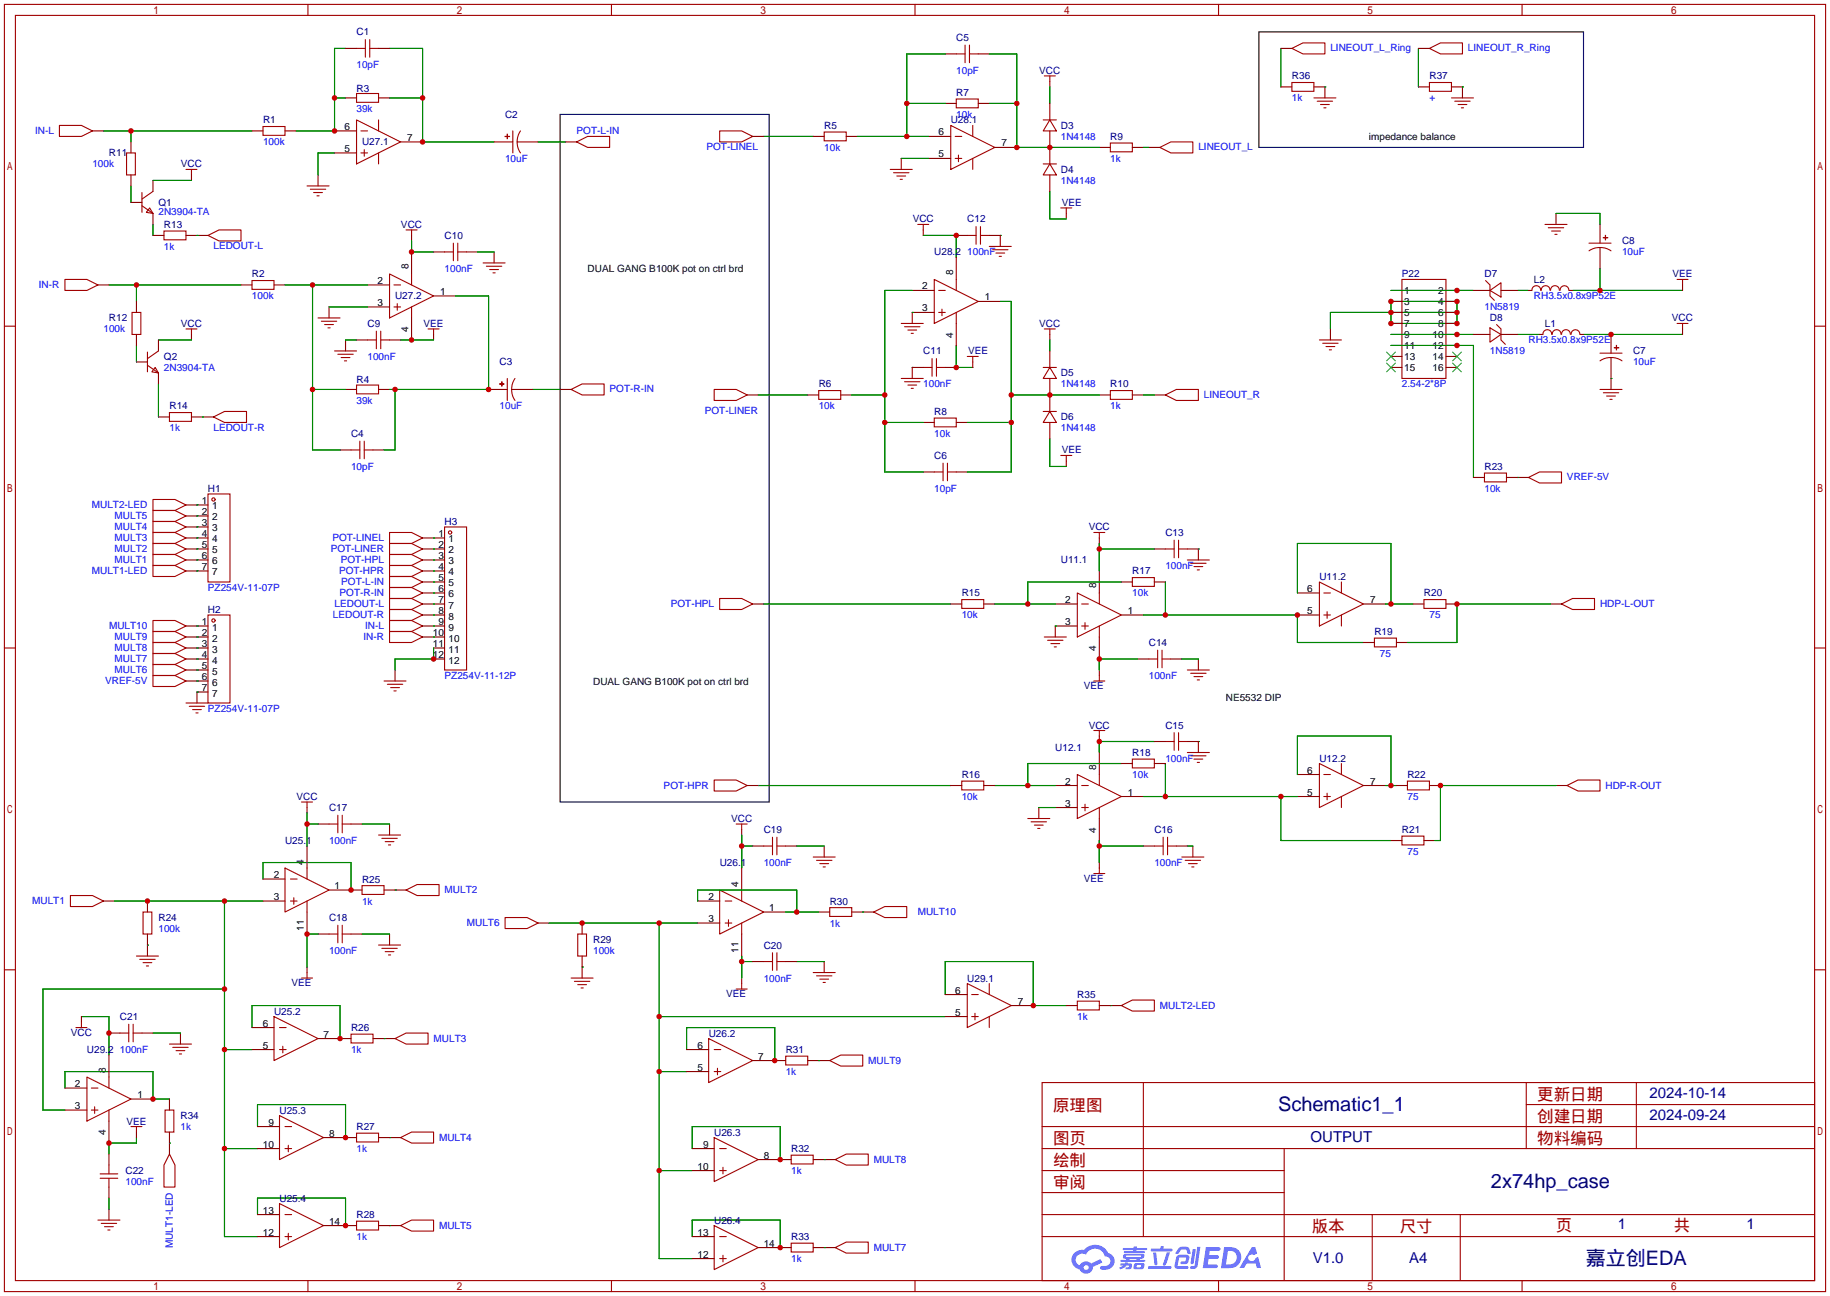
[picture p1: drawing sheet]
<svg xmlns="http://www.w3.org/2000/svg" width="422mm" height="299mm" viewBox="0 0 422 299" stroke-linecap="round" stroke-linejoin="round" font-family="sans-serif">
<g fill="none" stroke="#a10000" stroke-width=".25">
<path d="M1 1h420.4v297.2h-420.4zM3.6 3.6h415.2v292.1h-415.2zM71.1 1v2.6M141.1 1v2.6M211.2 1v2.6M281.3 1v2.6M351.3 1v2.6M1 75.3h2.6M418.8 75.3h2.6M1 149.6h2.6M418.8 149.6h2.6M1 223.9h2.6"/>
<path d="M418.8 223.9h2.6M240.5 249.9h178.3v45.8h-178.3zM263.9 249.9v35.6M352.3 249.9v15.3M352.3 255h66.5M377.7 249.9v15.3M240.5 270.3h55.9M240.5 265.2h178.3M240.5 275.3h55.9M240.5 260.1h178.3M296.4 265.2v30.5M71.1 295.7v2.5"/>
<path d="M141.1 295.7v2.5M211.2 295.7v2.5M240.5 285.5h178.3M240.5 280.4h178.3M281.3 295.7v2.5M316.7 280.4v15.3M337.1 280.4v15.3M351.3 295.7v2.5"/>
</g>
<g fill="#5487ff">
<path d="M278.4 287.9h2.6a.48 .48 0 0 1 .7 .4 .48 .48 0 0 1-.7 .5h-1.8l-.1 1h1.9a.43 .43 0 0 1 .4 .5 .43 .43 0 0 1-.5 .3h-1.9l-.2 1.3h1.6a.45 .45 0 0 1 .6 .2 .45 .45 0 0 1-.1 .6l-3.3 .1z"/>
<path d="M288.9 288h.9l.4 1.4-.8 .4a.84 .84 0 0 0-1.2 .2 .84 .84 0 0 0 .3 1.2 .84 .84 0 0 0 1.2-.4l.1-.3 .6-.3 .7 2.5h-1l-.3-1h-2l-.6 1h-1.1z"/>
<path d="M275.3 288.4h.7l-.5 3.2a.36 .36 0 0 1-.3 .3 .36 .36 0 0 1-.4-.4z"/>
<path d="M276.4 287.9h.7l-.6 4.3a1.13 1.13 0 0 1-1.8 .6l.2-.4 .7-.1 .2-.2z"/>
<path d="M272.1 288.2l.6-.4h1a.77 .77 0 0 1 .8 .6l.3 .9-.1 .2h-.6l-.2-.9-.3-.1h-.9l-.7 1-.7-.1z"/>
<path d="M271.6 290l.6-.3h1.7a.81 .81 0 0 1 .6 .5 .81 .81 0 0 1-.1 .9 .81 .81 0 0 1-.9 .8h-.7a.32 .32 0 0 1-.3-.4 .32 .32 0 0 1 .4-.3h.7l.2-.9-1.6 .1-.4 1.9h2.2a.32 .32 0 0 1 .3 .4 .32 .32 0 0 1-.4 .3l-2.2-.1-.5-.3-.1-.5z"/>
<path d="M265.1 292.3h5a.33 .33 0 0 1 .3 .4 .33 .33 0 0 1-.4 .3h-4.8l-.2-.2z"/>
<path d="M269.3 289.1h.8l-.7 2a.98 .98 0 0 1-.7 1.1l-.3-.3z"/>
<path d="M266.2 289.2h.7l.3 2.6a.34 .34 0 0 1-.3 .3 .34 .34 0 0 1-.4-.2z"/>
<path d="M265.7 288.3h2.1l.3-.6h.5l-.1 .6h1.8a.32 .32 0 0 1 .4 .3 .32 .32 0 0 1-.4 .3h-4.5l-.2-.1z"/>
<path d="M258.7 291.7h.9l.1-.2h.6v.2h.8l.2 .2-.2 .9-1.3 .2v-.4h.7l.1-.4a.68 .68 0 0 0-1 .4l-1.1 .4-.2-.4 1-.4h-.7z"/>
<path d="M259.2 288.1h2.4l.1-.3h.7v.3h2.1l.3 .3-.3 .2h-2.2v.3h1.8l.2 .2-.2 .2h-4.6v-.4h2v-.3h-2.2l-.2-.1z"/>
<path d="M282.6 287.9l-.8 4.9h1.7a2.5 2.5 0 0 0 3-2.5 2.5 2.5 0 0 0-3.1-2.4zM283.4 288.8a1.65 1.65 0 0 1 2.1 1.6 1.65 1.65 0 0 1-2.2 1.5h-.3z"/>
<path d="M259.4 289.7l-.2 .7 .7 .2 .1 .3h-1.3l.1 .4h5.3l.3-.2-.2-.2h-1.2l.2-.3a.7 .7 0 0 0 .8-.2 .7 .7 0 0 0 0-.9h-4.2zM260 289.9l3.4 .1-.2 .2h-3.2zM260.7 290.6h1.7l-.2 .3h-1.4z"/>
<path d="M261.8 291.8a1.05 1.05 0 0 0 0 1.2 2.91 2.91 0 0 0 2.2-.2 .98 .98 0 0 0 0-1.2h-1.7zM262.4 292.1l.9-.1 .1 .4-.3 .2h-.8z"/>
<path d="M248.1 289.2a2.23 2.23 0 0 0-.7 2.3 2.23 2.23 0 0 0 1.8 1.6 1.58 1.58 0 0 0 1.8 .9 1.58 1.58 0 0 0 1.3-1.5l2.2-1-.5-.8-2.1 1a1.65 1.65 0 0 0-2.7 .5 1.47 1.47 0 0 1-.7-2.1 1.47 1.47 0 0 1 2.2-.4 2.3 2.3 0 0 1 2.3-1.4 2.3 2.3 0 0 1 2 1.8 1.12 1.12 0 0 1 1.3 1 1.12 1.12 0 0 1-1.1 1.2h-.7a.45 .45 0 0 0-.6 .3 .45 .45 0 0 0 .4 .6 2.21 2.21 0 0 0 2.3-.6 2.21 2.21 0 0 0 .5-2.3 2.13 2.13 0 0 0-1.3-1 3.3 3.3 0 0 0-5.6-.7l-1.1 .1zM250.1 292.7a.6 .6 0 0 1 1.2 0 .6 .6 0 0 1-1.2 0z"/>
</g>
<g fill="none" stroke="#008700" stroke-width=".25">
<path d="M79.8 11.2h-2.6v19h-8.9M89.9 11.2h7.6v21.6h16.5M218.2 12.4h-8.9v19.1M228.3 12.4h6.4v21.6h19M295.7 11.2v8.9M327.4 11.2v8.9M23.9 30.2h34.3M30.2 30.2v2.6M77.2 35.3h-3.8v5.1M77.2 22.6h2.6M89.9 22.6h7.6M124.2 32.8h6.4"/>
<path d="M176.3 31.5h11.4M197.9 31.5h16.5M208 36.6h6.4M209.3 23.9h8.9M228.3 23.9h6.4M242.3 20.1v3.8M263.9 34h1.3M305.8 20.1h.1M337.6 20.1h.1M30.2 42.9v3.8M35.3 51.8v2.6M35.3 41.7h8.9"/>
<path d="M45.5 54.4h.1M95 55.6v2.6h5.1M110.2 58.2h3.8M213.1 54.4h7.6v5M230.9 54.4h.1M242.3 44.2v6.3h3.8M359.2 49.3h10.1v2.5M25.1 65.8h30.5M31.5 65.8v3.8M31.5 79.8v3.8M36.6 78.5h7.6M65.8 65.8h19"/>
<path d="M72.1 65.8v38.1h6.4M75.9 70.9h8.9M79.8 78.5h2.5M92.5 78.5h7.6M105.2 68.3h7.6v21.6h-22.9M210.6 72.1h.1M210.6 67.1h-6.4v41.9h8.9M220.7 79.8v5h3.8M230.9 69.6h2.5v39.4h-10.1M242.3 78.5v2.5M321.1 69.6h15.2v5.1h-15.2zM321.1 77.2h19"/>
<path d="M321.1 67.1h19M321.1 79.8h19v30.4M336.3 72.1h-29.2v3.8M350.3 77.2h5M350.3 67.1h2.5M363 67.1h25.4M365.5 77.2h22.9M369.3 62v5.1M36.6 88.6v7.7M46.7 96.3h.1M72.1 89.9h7.7M91.2 89.9v14h-2.6"/>
<path d="M122.9 89.9h6.4M175 91.2h11.4M196.6 91.2h7.6M204.2 97.5h8.9M210.6 84.8h.1M223.3 97.5h10.1M233.4 91.2h20.3M263.9 91.2h2.5M371.9 87.4h.1M45.5 116.6h.1M45.5 119.1h.1M242.3 101.3v6.4h3.8"/>
<path d="M350.3 110.2h.1M45.5 129.3h.1M45.5 126.7h.1M45.5 124.2h.1M45.5 121.7h.1M45.5 131.8h.1M100.1 134.4h.1M100.1 129.3h.1M100.1 136.9h.1M100.1 131.8h.1M100.1 124.2h.1M100.1 126.7h.1"/>
<path d="M100.1 139.4h.1M176.3 139.4h43.2M229.6 139.4h14M253.7 125.5v6.3M253.7 126.7h12.7M258.8 134.4h-21.6v5M269 134.4v7.6M276.6 126.7h.1M299.5 136.9v-11.4h21.6v13.9M319.8 139.4h6.3M357.9 139.4h-21.6v8.9h-11.4M45.5 144.5h.1"/>
<path d="M45.5 147.1h.1M45.5 149.6h.1M45.5 152.1h.1M45.5 154.7h.1M45.5 157.2h.1M45.5 159.8h.1M100.1 144.5h.1M100.1 147.1h.1M100.1 142h.1M100.1 149.6v2.5h-8.9v2.6M243.6 144.5h.1M262.6 152.1h-8.9v2.6"/>
<path d="M263.9 142h35.6v6.3h15.2M272.8 152.1h3.8M258.8 176.3h-21.6v5.1M266.4 171.2h-12.7v2.5M269 176.3v7.6M276.6 171.2h.1M299.5 178.8v-8.9h21.6v11.5M70.9 190.2h2.5M70.9 187.7v7.6M83.6 190.2h6.3M171.2 195.3h2.5M171.2 192.8v7.6"/>
<path d="M175 181.4h44.5M183.9 195.3h6.3M229.6 181.4h14M239.8 186.4h3.8M253.7 194.1v5M253.7 195.3h10.2M263.9 183.9h35.6M274.1 195.3h1.2M295.7 183.9v10.2h25.4M319.8 181.4h2.5M359.2 181.4h-26.7v12.7h-1.3M26.4 208h34.3"/>
<path d="M34 218.2h.1M51.8 208v77.5h7.6M60.7 202.9v-3.8h20.3v6.4M73.4 215.6h-2.5v7.7M83.6 215.6h6.3M91.2 205.5h.1M126.7 213.1h34.3M152.1 213.1v77.5h7.7M161 208v-2.5h22.9v5.1M181.4 210.6h7.6M199.1 210.6h.1M18.8 234.7h6.3v8.9"/>
<path d="M35.3 238.5h6.4M51.8 228.3h-41.9v28h5.1M58.2 237.2v-5h20.3v7.6M88.6 239.8h.1M134.4 223.3h.1M152.1 234.7h66.1M171.2 220.7v5.1M171.2 222h2.5M183.9 222h6.3M218.2 229.6v-7.6h20.3v10.2h7.6M256.3 232.2h.1M15 251.2v-3.8h20.3v6.3h3.8"/>
<path d="M51.8 242.3h6.4M152.1 247.4h6.4M158.5 242.3v-5.1h20.3v7.7M189 244.9h.1M25.1 276.6v2.5M31.5 262.6v1.3h-6.4v2.5M39.1 263.9h.1M51.8 265.2h7.6M59.4 260.1v-5.1h20.4v7.6M89.9 262.6h.1M152.1 270.3h7.7M159.8 265.2v-5.1h20.3v7.6"/>
<path d="M190.2 267.7h.1M59.4 280.4v-3.8h20.4v6.4M89.9 283h.1M159.8 285.5v-3.8h20.3v6.3M190.2 288h.1"/>
</g>
<g fill="none" stroke="#a10000" stroke-width=".25">
<path d="M82.3 11.2h2M84.3 9.1v4.1M85.3 11.2h2.1M85.3 9.1v4.1M220.7 12.4h2.1M222.8 10.4v4.1M223.8 12.4h2M223.8 10.4v4.1M241 17.5h2.6M242.3 17.5v1.3M298.2 19.1h5.1v2h-5.1zM298.2 11.2l2.5-1.3h5.1v2.5h-5.1z"/>
<path d="M329.9 19.1h5.1v2h-5.1zM329.9 11.2l2.6-1.3h5.1v2.5h-5.1zM13.7 29h5.1l2.5 1.2-2.5 1.3h-5.1zM29.2 35.3h2v5.1h-2zM42.9 39.1h2.6M44.2 39.1v1.3M60.7 29.2h5.1v2h-5.1zM82.3 21.6h5.1v2h-5.1zM82.3 27.7l10.2 5.1-10.2 5zM83.3 30.2h1.5M83.3 35.3h1.5M84.1 34.5v1.6"/>
<path d="M87.4 27.7v2.5M87.4 35.3v2.5M116.6 31.5h1zM117.1 31v1zM118.4 30.2v5.1M120.1 30.2a4.6 4.6 0 0 0 0 5.1M133.1 32.8l2.5-1.3h5.1v2.5h-5.1zM166.1 30.2h5.1l2.5 1.3-2.5 1.3h-5.1zM190.2 30.5h5.1v2h-5.1zM205.5 39.1h5.1M206.2 39.9h3.6M219.5 29l10.1 5-10.1 5.1z"/>
<path d="M220.5 31.5h1.5M220.5 36.6h1.5M220.7 22.9h5.1v2h-5.1zM221.2 35.8v1.5M224.5 29v2.5M224.5 36.6v2.5M240.8 27.7h3M240.8 37.8h3M242.3 27.7l1.5 2.5h-3zM242.3 37.8l1.5 2.6h-3zM256.3 33h5.1v2.1h-5.1zM267.7 34l2.6-1.2h5v2.5h-5z"/>
<path d="M303.3 22.6h5.1M304 23.4h3.6M304.8 24.1h2M305.6 24.9h.5M335 22.6h5.1M335.8 23.4h3.5M336.5 24.1h2.1M337.3 24.9h.5M32.8 47.5l2.5 1.8M32.8 44.5v4.5M34.5 48l.8 1.3-1.5-.3zM35.3 44.2l-2.5 1.8"/>
<path d="M37.8 53.3h5.1v2.1h-5.1zM48 54.4l2.5-1.3h5.1v2.5h-5.1zM70.9 42.9h5M71.6 43.7h3.6M72.4 44.5h2M73.2 45.2h.5M93.7 53.1h2.6M95 53.1v1.3M102.6 58.2h2M104.6 56.1v4.1M105.7 58.2h2M105.7 56.1v4.1"/>
<path d="M207 40.6h2M207.8 41.4h.5M211.8 51.8h2.6M213.1 51.8v1.3M223.3 54.4h2M225.3 52.3v4.1M226.3 54.4h2M226.3 52.3v4.1M228.3 56.9h5.1M229.1 57.7h3.6M229.9 58.4h2M230.6 59.2h.5"/>
<path d="M244.9 48h2.5M246.1 48v1.3M356.6 51.8h5.1M357.4 52.6h3.5M358.1 53.3h2.1M358.9 54.1h.5M366.8 57.9a4.6 4.6 0 0 1 5.1 0M366.8 56.1h5.1M370.1 54.9h1zM370.6 54.4v1zM15 64.5h5.1l2.5 1.3-2.5 1.3h-5.1zM30.5 72.1h2v5.1h-2z"/>
<path d="M42.9 75.9h2.6M44.2 75.9v1.3M58.2 64.8h5v2h-5zM73.4 73.4h5.1M74.2 74.2h3.5M74.9 74.9h2.1M75.7 75.7h.5M84.8 78.5h2.1M86.9 76.5v4M87.9 78.5h2M87.9 76.5v4M89.9 63.2l10.2 5.1-10.2 5.1z"/>
<path d="M90.9 65.8h1.6M90.9 70.9h1.6M91.7 70.1v1.5M95 63.2v2.6M95 70.9v2.5M98.8 75.9h2.5M100.1 75.9v1.3M111.5 60.7h5.1M112.3 61.5h3.5M113 62.2h2.1M113.8 63h.5M208 74.7h5.1"/>
<path d="M208.8 75.4h3.5M209.5 76.2h2.1M210.3 77h.5M215.6 64.5l10.2 5.1-10.2 5.1zM216.7 67.1h1.5M216.7 72.1h1.5M217.4 71.4v1.5M220.7 64.5v2.6M220.7 72.1v2.6M241 75.9h2.6M242.3 75.9v1.3M304.5 78.5h5.1"/>
<path d="M305.3 79.2h3.6M323.6 64.5h10.2v22.9h-10.2zM342.9 64.8l1 1v2.5l1 1M343.9 67.1l2.6-1.8v3.3zM343.9 75.7l2.6 1.5-2.6 1.8zM345.4 74.9l1.1 1v2.6l1 1M353.6 67a1.01 1.01 0 0 1 1-1 1.01 1.01 0 0 1 1 1M355.8 67a1.01 1.01 0 0 1 1-1.1 1.01 1.01 0 0 1 1 1.1M356.1 77.2a1.01 1.01 0 0 1 1.1-1.1 1.01 1.01 0 0 1 1 1.1M357.9 67a1.01 1.01 0 0 1 1-1.1 1.01 1.01 0 0 1 1 1.1M358.3 77.2a1.01 1.01 0 0 1 1-1.1 1.01 1.01 0 0 1 1 1.1M360.1 67a1.01 1.01 0 0 1 1-1 1.01 1.01 0 0 1 1 1"/>
<path d="M360.4 77.2a1.01 1.01 0 0 1 1.1-1.1 1.01 1.01 0 0 1 1 1.1M362.6 77.2a1.01 1.01 0 0 1 1-1.1 1.01 1.01 0 0 1 1.1 1.1M373.1 79.8v1zM387.1 74.7h2.5M387.1 64.5h2.5M388.4 64.5v1.3M388.4 74.7v1.2M34 84.3l2.6 1.8M34 81.3v4.6M35.8 84.8l.8 1.3-1.5-.2zM36.6 81l-2.6 1.8M39.1 95.2h5.1v2.1h-5.1z"/>
<path d="M49.3 96.3l2.5-1.3h5.1v2.5h-5.1zM77.2 81h5.1M78 81.8h3.5M78.7 82.6h2.1M79.5 83.3h.5M82.3 88.9h5.1v2h-5.1zM115.3 88.6l1 .1zM115.8 88.1v1.1zM117.1 87.4v5.1M118.9 87.4a4.6 4.6 0 0 0 0 5.1M131.8 89.9l2.6-1.3h5v2.6h-5zM164.8 89.9h5.1l2.6 1.3-2.6 1.3h-5.1z"/>
<path d="M189 90.2h5.1v2h-5.1zM208 87.4h5.1M208.8 88.1h3.5M209.5 88.9h2.1M210.3 89.7h.5M213.1 84.8h2M215.1 82.8v4.1M215.6 96.5h5.1v2.1h-5.1zM216.2 84.8h2M216.2 82.8v4.1M223.3 82.3h2.5M224.5 82.3v1.3"/>
<path d="M240.8 84.8h3M240.8 95h3M242.3 84.8l1.5 2.6h-3zM242.3 95l1.5 2.5h-3zM256.3 90.2h5.1v2h-5.1zM269 91.2l2.5-1.3h5.1v2.6h-5.1zM306.1 80h2M306.8 80.8h.5M369.3 83.3a4.6 4.6 0 0 1 5.1 0M369.3 89.9h5.1M369.3 81.5h5.1M370.1 90.7h3.5"/>
<path d="M370.8 91.4h2.1M371.6 92.2h.5M372.6 80.3h1zM35.3 117.9h5.1l2.5 1.2-2.5 1.3h-5.1zM35.3 115.3h5.1l2.5 1.3-2.5 1.3h-5.1zM48 114h5.1v20.4h-5.1zM81 103.9h2.1M83.1 101.9v4M84.1 103.9h2M84.1 101.9v4M215.6 109h2.1M217.7 106.9v4.1"/>
<path d="M218.7 109h2M218.7 106.9v4.1M244.9 105.2h2.5M246.1 105.2v1.2M342.6 109.2h5.1v2.1h-5.1zM352.8 110.2l2.5-1.2h5.1v2.5h-5.1zM35.3 128h5.1l2.5 1.3-2.5 1.3h-5.1zM35.3 125.5h5.1l2.5 1.2-2.5 1.3h-5.1zM35.3 122.9h5.1l2.5 1.3-2.5 1.3h-5.1zM35.3 120.4h5.1l2.5 1.3-2.5 1.2h-5.1zM35.3 130.6h5.1l2.5 1.2-2.5 1.3h-5.1zM89.9 133.1h5.1l2.5 1.3-2.5 1.2h-5.1z"/>
<path d="M89.9 128h5.1l2.5 1.3-2.5 1.3h-5.1zM89.9 135.6h5.1l2.5 1.3-2.5 1.3h-5.1zM89.9 130.6h5.1l2.5 1.2-2.5 1.3h-5.1zM89.9 122.9h5.1l2.5 1.3-2.5 1.3h-5.1zM89.9 125.5h5.1l2.5 1.2-2.5 1.3h-5.1zM89.9 138.2h5.1l2.5 1.2-2.5 1.3h-5.1zM102.6 121.7h5.1v33h-5.1zM166.1 138.2h5.1l2.5 1.2-2.5 1.3h-5.1zM222 138.4h5.1v2.1h-5.1zM248.7 136.9l10.1 5.1-10.1 5.1zM249.7 139.4h1.5M252.5 122.9h2.5"/>
<path d="M253.7 122.9v1.3M253.7 136.9v2.5M261.4 133.3h5v2.1h-5zM269 126.7h2M271 124.7v4.1M272 126.7h2.1M272 124.7v4.1M274.1 129.3h5M274.8 130h3.6M275.6 130.8h2M276.4 131.6h.5M304.5 134.4l10.2 5-10.2 5.1z"/>
<path d="M305.6 136.9h1.5M309.6 134.4v2.5M328.7 138.4h5.1v2.1h-5.1zM360.4 139.4l2.6-1.2h5v2.5h-5zM35.3 153.4h5.1l2.5 1.3-2.5 1.3h-5.1zM35.3 150.9h5.1l2.5 1.2-2.5 1.3h-5.1zM35.3 148.3h5.1l2.5 1.3-2.5 1.3h-5.1zM35.3 145.8h5.1l2.5 1.3-2.5 1.2h-5.1zM35.3 143.3h5.1l2.5 1.2-2.5 1.3h-5.1zM35.3 156h5.1l2.5 1.2-2.5 1.3h-5.1zM48 142h5.1v20.3h-5.1zM88.6 157.2h5.1"/>
<path d="M89.4 158h3.6M89.9 143.3h5.1l2.5 1.2-2.5 1.3h-5.1zM89.9 145.8h5.1l2.5 1.3-2.5 1.2h-5.1zM89.9 140.7h5.1l2.5 1.3-2.5 1.3h-5.1zM90.2 158.7h2M90.9 159.5h.5M241 147.1h5.1M241.8 147.8h3.6M242.6 148.6h2M243.3 149.4h.5M249.7 144.5h1.5M250.4 143.8v1.5"/>
<path d="M252.5 157.2h2.5M253.7 144.5v2.6M253.7 156v1.2M265.2 152.1h2M267.2 150.1v4.1M268.2 152.1h2.1M268.2 150.1v4.1M274.1 154.7h5M274.8 155.4h3.6M275.6 156.2h2M276.4 157h.5M305.6 142h1.5"/>
<path d="M306.3 141.2v1.5M309.6 142v2.5M317.2 147.3h5.1v2.1h-5.1zM42.9 162.3h5.1M43.7 163.1h3.5M44.4 163.8h2.1M45.2 164.6h.5M248.7 178.8l10.1 5.1-10.1 5.1zM252.5 168.7h2.5M253.7 168.7v1.2M253.7 178.8v2.6M261.4 175.3h5v2h-5z"/>
<path d="M269 171.2h2M271 169.2v4M272 169.2v4M272 171.2h2.1M274.1 173.7h5M274.8 174.5h3.6M275.6 175.3h2M276.4 176h.5M304.5 176.3l10.2 5.1-10.2 5zM305.6 178.8h1.5M309.6 176.3v2.5M69.6 185.2h2.5"/>
<path d="M70.9 185.2v1.2M75.9 190.2h2.1M78 188.2v4.1M79 190.2h2M79 188.2v4.1M87.4 192.8h5.1M88.1 193.5h3.6M88.9 194.3h2M89.7 195.1h.5M164.8 180.1h5.1l2.6 1.3-2.6 1.2h-5.1zM169.9 190.2h2.6M171.2 190.2v1.3"/>
<path d="M176.3 195.3h2M178.3 193.3v4.1M179.3 195.3h2.1M179.3 193.3v4.1M187.7 197.9h5.1M188.5 198.6h3.5M189.2 199.4h2.1M222 180.3h5.1v2.1h-5.1zM237.2 189h5.1M238 189.7h3.6M238.8 190.5h2M239.5 191.3h.5"/>
<path d="M249.7 181.4h1.5M249.7 186.4h1.5M250.4 185.7v1.5M253.7 186.4v2.6M266.4 195.3h2.1M268.5 193.3v4.1M269.5 195.3h2M269.5 193.3v4.1M272.8 197.9h5.1M273.6 198.6h3.5M274.3 199.4h2.1M305.6 183.9h1.5"/>
<path d="M306.3 183.1v1.6M309.6 183.9v2.5M323.6 193h5.1v2.1h-5.1zM324.9 180.3h5v2.1h-5zM361.7 181.4l2.5-1.3h5.1v2.5h-5.1zM16.3 206.8h5l2.6 1.2-2.6 1.3h-5zM33 210.6h2.1v5h-2.1zM65.8 200.4l10.1 5.1-10.1 5.1zM67.1 208h1.5M67.1 202.9h1.5M67.8 207.3v1.5M70.9 200.4v2.5"/>
<path d="M70.9 208v2.6M75.9 215.6h2.1M78 213.6v4.1M79 213.6v4.1M79 215.6h2M83.6 204.5h5v2h-5zM87.4 218.2h5.1M88.1 218.9h3.6M88.9 219.7h2M93.7 205.5l2.6-1.3h5v2.6h-5zM116.6 211.8h5.1l2.5 1.3-2.5 1.3h-5.1zM133.3 215.6h2.1v5.1h-2.1z"/>
<path d="M166.1 205.5l10.2 5.1-10.2 5zM167.4 208h1.5M167.4 213.1h1.5M168.1 212.3v1.6M171.2 205.5v2.5M171.2 213.1v2.5M178.3 220v4M179.3 220v4M190 200.2h.5M191.5 209.5h5.1v2.1h-5.1zM201.7 210.6l2.5-1.3h5.1v2.5h-5.1zM252.5 201.7h2.5"/>
<path d="M253.7 200.4v1.3M275.1 200.2h.5M17.5 237.2h2.6M18.8 236v1.2M27.7 238.5h2M29.7 236.5v4M30.7 238.5h2.1M30.7 236.5v4M31.5 220.7h5.1M32.3 221.5h3.5M33 222.2h2.1M33.8 223h.5"/>
<path d="M63.2 234.7l10.2 5.1-10.2 5.1zM64.5 237.2h1.5M69.6 225.8h2.5M70.9 224.5v1.3M81 238.8h5.1v2h-5.1zM89.7 220.5h.5M91.2 239.8l2.5-1.3h5.1v2.5h-5.1zM131.8 225.8h5.1M132.6 226.6h3.5M133.3 227.3h2.1M134.1 228.1h.5M163.6 239.8l10.1 5.1-10.1 5z"/>
<path d="M169.9 228.3h2.6M171.2 227.1v1.2M176.3 222h2M179.3 222h2.1M187.7 224.5h5.1M188.5 225.3h3.5M189.2 226.1h2.1M190 226.8h.5M223.3 227.1l10.1 5.1-10.1 5zM224.3 229.6h1.5M224.3 234.7h1.5M225 233.9v1.6"/>
<path d="M228.3 227.1v2.5M228.3 234.7v2.5M248.7 231.1h5v2.1h-5zM258.8 232.2l2.6-1.3h5v2.5h-5zM20.1 248.7l10.1 5-10.1 5.1zM21.1 251.2h1.5M21.1 256.3h1.5M21.8 255.5v1.5M25.1 248.7v2.5M25.1 256.3v2.5M38.1 256.3h2v5.1h-2zM39.1 241h5.1"/>
<path d="M39.9 241.8h3.5M40.6 242.6h2.1M41.4 243.3h.5M64.5 257.6l10.2 5-10.2 5.1zM64.5 242.3h1.5M65.3 241.6v1.5M164.8 242.3h1.6M164.8 247.4h1.6M165.6 246.6v1.6M181.4 243.8h5v2.1h-5zM191.5 244.9l2.6-1.3h5v2.5h-5zM23.1 272h4.1"/>
<path d="M23.1 271h4.1M25.1 269v2M25.1 272v2.1M30.2 260.1h2.6M31.5 260.1v1.3M39.1 266.4l1.3 2.6v5.1h-2.6v-5.1zM64.5 277.9l10.2 5.1-10.2 5zM65.8 260.1h1.5M65.8 265.2h1.5M66.5 264.4v1.5M82.3 261.6h5.1v2.1h-5.1zM92.5 262.6l2.5-1.2h5.1v2.5h-5.1z"/>
<path d="M164.8 262.6l10.2 5.1-10.2 5.1zM166.1 265.2h1.5M166.1 270.3h1.5M166.9 269.5v1.5M182.6 266.7h5.1v2h-5.1zM192.8 267.7l2.5-1.3h5.1v2.6h-5.1zM22.6 281.7h5.1M23.4 282.4h3.5M24.1 283.2h2.1M24.9 284h.5M65.8 285.5h1.5M65.8 280.4h1.5"/>
<path d="M66.5 284.7v1.6M82.3 281.9h5.1v2.1h-5.1zM92.5 283l2.5-1.3h5.1v2.5h-5.1zM164.8 283l10.2 5-10.2 5.1zM166.1 285.5h1.5M166.1 290.6h1.5M166.9 289.8v1.5M182.6 287h5.1v2.1h-5.1zM192.8 288l2.5-1.2h5.1v2.5h-5.1z"/>
<circle cx="49.3" cy="115.3" r=".38"/>
<circle cx="103.9" cy="122.9" r=".38"/>
<circle cx="49.3" cy="143.3" r=".38"/>
</g>
<g fill="none" stroke="#870000" stroke-width=".25">
<path d="M79.8 11.2h2.5M87.4 11.2h2.5M218.2 12.4h2.5M225.8 12.4h2.5M242.3 18.8v1.3M295.7 11.2h2.5M327.4 11.2h2.5M21.3 30.2h2.6M30.2 32.8v2.5M58.2 30.2h2.5M65.8 30.2h2.5M77.2 30.2h5.1"/>
<path d="M77.2 35.3h5.1M79.8 22.6h2.5M87.4 22.6h2.5M92.5 32.8h5M114 32.8h4.4M119.4 32.8h4.8M130.6 32.8h2.5M173.7 31.5h2.6M187.7 31.5h2.5M195.3 31.5h2.6M208 36.6v2.5M214.4 31.5h5.1"/>
<path d="M214.4 36.6h5.1M218.2 23.9h2.5M225.8 23.9h2.5M229.6 34h5.1M242.3 23.9v3.8M242.3 30.2v7.6M253.7 34h2.6M261.4 34h2.5M265.2 34h2.5M295.7 20.1h2.5M303.3 20.1h2.5v2.5M327.4 20.1h2.5"/>
<path d="M335 20.1h2.6v2.5M30.2 40.4v2.5M30.2 46.7h2.6M35.3 54.4h2.5M35.3 41.7v2.5M35.3 49.3v2.5M42.9 54.4h5.1M44.2 40.4v1.3M73.4 40.4v2.5M95 54.4v1.2M95 58.2v5M100.1 58.2h2.5"/>
<path d="M107.7 58.2h2.5M114 58.2v2.5M213.1 53.1v1.3M220.7 54.4h2.6M220.7 59.4v5.1M228.3 54.4h2.6v2.5M242.3 40.4v3.8M246.1 49.3v1.2M359.2 49.3v2.5M369.3 51.8v4.3M369.3 57.2v4.8M22.6 65.8h2.5"/>
<path d="M31.5 69.6v2.5M31.5 77.2v2.6M36.6 78.5v2.5M44.2 77.2v1.3M55.6 65.8h2.6M63.2 65.8h2.6M75.9 70.9v2.5M79.8 78.5v2.5M82.3 78.5h2.5M84.8 65.8h5.1M84.8 70.9h5.1M89.9 78.5h2.6"/>
<path d="M95 73.4v5.1M100.1 77.2v1.3M100.1 68.3h5.1M210.6 67.1h5M215.6 72.1h-5v2.6M220.7 74.7v5.1M225.8 69.6h5.1M242.3 77.2v1.3M307.1 75.9v2.6M321.1 67.1h2.5M321.1 69.6h2.5M321.1 72.1h2.5"/>
<path d="M321.1 74.7h2.5M321.1 77.2h2.5M321.1 79.8h2.5M333.8 67.1h2.5M333.8 69.6h2.5M333.8 72.1h2.5M333.8 74.7h2.5M333.8 77.2h2.5M333.8 79.8h2.5M340.1 67.1h3.8M340.1 77.2h3.8M346.5 67.1h3.8"/>
<path d="M346.5 77.2h3.8M352.8 67.1h.8M355.3 77.2h.8M362.2 67.1h.8M364.7 77.2h.8M371.9 77.2v4.3M388.4 65.8v1.3M388.4 75.9v1.3M31.5 83.6h2.5M36.6 96.3h2.5M36.6 86.1v2.5M44.2 96.3h5.1"/>
<path d="M79.8 89.9h2.5M87.4 89.9h2.5M112.8 89.9h4.3M118.1 89.9h4.8M129.3 89.9h2.5M172.5 91.2h2.5M186.4 91.2h2.6M194.1 91.2h2.5M213.1 84.8h-2.5v2.6M213.1 97.5h2.5M218.2 84.8h2.5M220.7 97.5h2.6"/>
<path d="M224.5 83.6v1.2M242.3 81v3.8M242.3 87.4v7.6M242.3 97.5v3.8M253.7 91.2h2.6M261.4 91.2h2.5M266.4 91.2h2.6M321.1 82.3h2.5M321.1 84.8h2.5M333.8 82.3h2.5M333.8 84.8h2.5M371.9 82.6v7.3"/>
<path d="M42.9 119.1h5.1M42.9 116.6h5.1M78.5 103.9h2.5M86.1 103.9h2.5M213.1 109h2.5M220.7 109h2.6M246.1 106.4v1.3M340.1 110.2h2.5M347.7 110.2h5.1M42.9 129.3h5.1M42.9 126.7h5.1M42.9 124.2h5.1"/>
<path d="M42.9 121.7h5.1M42.9 131.8h5.1M97.5 139.4h5.1M97.5 136.9h5.1M97.5 129.3h5.1M97.5 126.7h5.1M97.5 124.2h5.1M97.5 134.4h5.1M97.5 131.8h5.1M173.7 139.4h2.6M219.5 139.4h2.5M227.1 139.4h2.5"/>
<path d="M243.6 139.4h5.1M253.7 124.2v1.3M253.7 131.8v5.1M258.8 134.4h2.6M266.4 126.7h2.6M266.4 134.4h2.6M274.1 126.7h2.5v2.6M299.5 136.9h5M314.7 139.4h5.1M326.1 139.4h2.6M333.8 139.4h2.5M357.9 139.4h2.5"/>
<path d="M42.9 144.5h5.1M42.9 154.7h5.1M42.9 152.1h5.1M42.9 149.6h5.1M42.9 147.1h5.1M42.9 157.2h5.1M48 159.8h-2.5v2.5M91.2 154.7v2.5M97.5 142h5.1M97.5 144.5h5.1M97.5 147.1h5.1M100.1 152.1h2.5"/>
<path d="M100.1 149.6h2.5M248.7 144.5h-5.1v2.6M253.7 147.1v5M253.7 154.7v1.3M258.8 142h5.1M262.6 152.1h2.6M270.3 152.1h2.5M276.6 152.1v2.6M299.5 142h5M314.7 148.3h2.5M322.3 148.3h2.6M253.7 169.9v1.3"/>
<path d="M253.7 173.7v5.1M258.8 176.3h2.6M266.4 176.3h2.6M266.4 171.2h2.6M274.1 171.2h2.5v2.5M299.5 178.8h5M70.9 186.4v1.3M70.9 195.3v5.1M73.4 190.2h2.5M81 190.2h2.6M89.9 190.2v2.6M171.2 191.5v1.3"/>
<path d="M172.5 181.4h2.5M173.7 195.3h2.6M181.4 195.3h2.5M190.2 195.3v2.6M219.5 181.4h2.5M227.1 181.4h2.5M239.8 186.4v2.6M243.6 181.4h5.1M243.6 186.4h5.1M253.7 189v5.1M253.7 199.1v1.3M258.8 183.9h5.1"/>
<path d="M263.9 195.3h2.5M271.5 195.3h2.6M275.3 195.3v2.6M299.5 183.9h5M314.7 181.4h5.1M321.1 194.1h2.5M322.3 181.4h2.6M328.7 194.1h2.5M329.9 181.4h2.6M359.2 181.4h2.5M23.9 208h2.5M34 208v2.6"/>
<path d="M34 215.6v5.1M60.7 208h5.1M60.7 202.9h5.1M70.9 210.6v5M73.4 215.6h2.5M75.9 205.5h7.7M81 215.6h2.6M88.6 205.5h5.1M89.9 215.6v2.6M124.2 213.1h2.5M134.4 213.1v2.5M161 208h5.1"/>
<path d="M161 213.1h5.1M171.2 200.4v5.1M171.2 215.6v5.1M176.3 210.6h5.1M189 210.6h2.5M196.6 210.6h5.1M18.8 234.7v1.3M25.1 238.5h2.6M32.8 238.5h2.5M41.7 238.5v2.5M58.2 237.2h5M70.9 223.3v1.2"/>
<path d="M73.4 239.8h7.6M86.1 239.8h5.1M134.4 220.7v5.1M171.2 225.8v1.3M173.7 222h2.6M181.4 222h2.5M190.2 222v2.5M218.2 234.7h5.1M218.2 229.6h5.1M233.4 232.2h5.1M246.1 232.2h2.6M253.7 232.2h5.1"/>
<path d="M15 251.2h5.1M15 256.3h5.1M25.1 243.6v5.1M25.1 258.8v5.1M30.2 253.7h5.1M39.1 253.7v2.6M58.2 242.3h5M158.5 242.3h5.1M158.5 247.4h5.1M173.7 244.9h7.7M186.4 244.9h5.1M25.1 266.4v2.6"/>
<path d="M25.1 274.1v2.5M25.1 279.1v2.6M31.5 261.4v1.2M39.1 261.4v5M59.4 265.2h5.1M59.4 260.1h5.1M74.7 262.6h7.6M87.4 262.6h5.1M159.8 265.2h5M159.8 270.3h5M175 267.7h7.6M187.7 267.7h5.1"/>
<path d="M59.4 285.5h5.1M59.4 280.4h5.1M74.7 283h7.6M87.4 283h5.1M159.8 285.5h5M159.8 290.6h5M175 288h7.6M187.7 288h5.1"/>
</g>
<path d="M320 81.3l2.1 2M320 83.8l2.1 2.1M322.1 81.3l-2.1 2M322.1 83.8l-2.1 2.1M335.3 81.3l2 2M335.3 83.8l2 2.1M337.3 81.3l-2 2M337.3 83.8l-2 2.1" fill="none" stroke="#3c3" stroke-width=".25"/>
<path d="M290.6 7.4h74.9v26.6h-74.9zM129.3 26.4h48.2v158.8h-48.2z" fill="none" stroke="#000" stroke-width=".25"/>
<g fill="#c00">
<circle cx="30.2" cy="30.2" r=".63"/>
<circle cx="31.5" cy="65.8" r=".63"/>
<circle cx="77.2" cy="22.6" r=".63"/>
<circle cx="77.2" cy="30.2" r=".63"/>
<circle cx="97.5" cy="22.6" r=".63"/>
<circle cx="97.5" cy="32.8" r=".63"/>
<circle cx="220.7" cy="84.8" r=".63"/>
<circle cx="220.7" cy="54.4" r=".63"/>
<circle cx="95" cy="58.2" r=".63"/>
<circle cx="95" cy="78.5" r=".63"/>
<circle cx="237.2" cy="181.4" r=".63"/>
<circle cx="237.2" cy="139.4" r=".63"/>
<circle cx="253.7" cy="195.3" r=".63"/>
<circle cx="253.7" cy="152.1" r=".63"/>
<circle cx="253.7" cy="126.7" r=".63"/>
<circle cx="253.7" cy="171.2" r=".63"/>
<circle cx="269" cy="183.9" r=".63"/>
<circle cx="295.7" cy="183.9" r=".63"/>
<circle cx="321.1" cy="181.4" r=".63"/>
<circle cx="299.5" cy="142" r=".63"/>
<circle cx="269" cy="142" r=".63"/>
<circle cx="321.1" cy="139.4" r=".63"/>
<circle cx="369.3" cy="67.1" r=".63"/>
<circle cx="371.9" cy="77.2" r=".63"/>
<circle cx="321.1" cy="72.1" r=".63"/>
<circle cx="321.1" cy="74.7" r=".63"/>
<circle cx="336.3" cy="72.1" r=".63"/>
<circle cx="336.3" cy="69.6" r=".63"/>
<circle cx="321.1" cy="69.6" r=".63"/>
<circle cx="336.3" cy="74.7" r=".63"/>
<circle cx="336.3" cy="67.1" r=".63"/>
<circle cx="336.3" cy="77.2" r=".63"/>
<circle cx="336.3" cy="79.8" r=".63"/>
<circle cx="81" cy="205.5" r=".63"/>
<circle cx="78.5" cy="239.8" r=".63"/>
<circle cx="79.8" cy="262.6" r=".63"/>
<circle cx="79.8" cy="283" r=".63"/>
<circle cx="34" cy="208" r=".63"/>
<circle cx="51.8" cy="208" r=".63"/>
<circle cx="51.8" cy="228.3" r=".63"/>
<circle cx="51.8" cy="242.3" r=".63"/>
<circle cx="51.8" cy="265.2" r=".63"/>
<circle cx="178.8" cy="244.9" r=".63"/>
<circle cx="180.1" cy="267.7" r=".63"/>
<circle cx="180.1" cy="288" r=".63"/>
<circle cx="134.4" cy="213.1" r=".63"/>
<circle cx="152.1" cy="213.1" r=".63"/>
<circle cx="152.1" cy="234.7" r=".63"/>
<circle cx="152.1" cy="247.4" r=".63"/>
<circle cx="152.1" cy="270.3" r=".63"/>
<circle cx="171.2" cy="222" r=".63"/>
<circle cx="171.2" cy="195.3" r=".63"/>
<circle cx="35.3" cy="253.7" r=".63"/>
<circle cx="25.1" cy="238.5" r=".63"/>
<circle cx="25.1" cy="263.9" r=".63"/>
<circle cx="238.5" cy="232.2" r=".63"/>
<circle cx="332.5" cy="181.4" r=".63"/>
<circle cx="336.3" cy="139.4" r=".63"/>
<circle cx="100.1" cy="152.1" r=".63"/>
<circle cx="70.9" cy="190.2" r=".63"/>
<circle cx="70.9" cy="215.6" r=".63"/>
<circle cx="183.9" cy="210.6" r=".63"/>
<circle cx="72.1" cy="65.8" r=".63"/>
<circle cx="72.1" cy="89.9" r=".63"/>
<circle cx="91.2" cy="89.9" r=".63"/>
<circle cx="112.8" cy="89.9" r=".63"/>
<circle cx="209.3" cy="23.9" r=".63"/>
<circle cx="209.3" cy="31.5" r=".63"/>
<circle cx="242.3" cy="34" r=".63"/>
<circle cx="234.7" cy="34" r=".63"/>
<circle cx="234.7" cy="23.9" r=".63"/>
<circle cx="233.4" cy="91.2" r=".63"/>
<circle cx="233.4" cy="97.5" r=".63"/>
<circle cx="242.3" cy="91.2" r=".63"/>
<circle cx="204.2" cy="91.2" r=".63"/>
<circle cx="204.2" cy="97.5" r=".63"/>
</g>
<g font-size="4.6" fill="#000080">
<text x="295" y="256.4">Schematic1_1</text>
<text x="344.2" y="274.2">2x74hp_case</text>
<text x="366" y="292">嘉立创EDA</text>
</g>
<g font-size="3.8" fill="#a00000">
<text x="243.1" y="256.5">原理图</text>
<text x="354.8" y="254">更新日期</text>
<text x="354.8" y="259.1">创建日期</text>
<text x="243.1" y="269.2">绘制</text>
<text x="243.1" y="264.2">图页</text>
<text x="354.8" y="264.2">物料编码</text>
<text x="243.1" y="274.3">审阅</text>
<text x="302.8" y="284.5">版本</text>
<text x="323.1" y="284.5">尺寸</text>
<text x="359.2" y="284.2">页</text>
<text x="386.3" y="284.2">共</text>
</g>
<g font-size="3.5" fill="#000080">
<text x="380.7" y="253.5">2024-10-14</text>
<text x="302.5" y="263.7">OUTPUT</text>
<text x="380.7" y="258.6">2024-09-24</text>
<text x="373.4" y="283.7">1</text>
<text x="403.2" y="283.7">1</text>
<text x="303" y="291.6">V1.0</text>
<text x="325.3" y="291.6">A4</text>
</g>
<g font-size="2.3" fill="#000080">
<text x="82.3" y="8.2">C1</text>
<text x="220.7" y="9.4">C5</text>
<text x="239.9" y="17.1">VCC</text>
<text x="82.3" y="21.1">R3</text>
<text x="220.7" y="22.1">R7</text>
<text x="298.2" y="18.3">R36</text>
<text x="329.9" y="18.3">R37</text>
<text x="60.7" y="28.5">R1</text>
<text x="116.6" y="27.2">C2</text>
<text x="190.2" y="29.8">R5</text>
<text x="219.5" y="28.5">U28.1</text>
<text x="244.9" y="29.8">D3</text>
<text x="83.6" y="33.6">U27.1</text>
<text x="256.3" y="32.3">R9</text>
<text x="25.1" y="36.1">R11</text>
<text x="41.8" y="38.7">VCC</text>
<text x="244.9" y="39.9">D4</text>
<text x="36.6" y="47.5">Q1</text>
<text x="245.1" y="47.5">VEE</text>
<text x="37.8" y="52.6">R13</text>
<text x="92.6" y="52.6">VCC</text>
<text x="210.7" y="51.4">VCC</text>
<text x="223.3" y="51.4">C12</text>
<text x="102.6" y="55.2">C10</text>
<text x="215.6" y="59">U28.2</text>
<text x="374.4" y="56.4">C8</text>
<text x="58.2" y="64.1">R2</text>
<text x="323.6" y="64.1">P22</text>
<text x="342.6" y="64.1">D7</text>
<text x="354.1" y="65.3">L2</text>
<text x="386.1" y="64.1">VEE</text>
<text x="91.2" y="69.1">U27.2</text>
<text x="25.1" y="74.2">R12</text>
<text x="41.8" y="75.5">VCC</text>
<text x="84.8" y="75.5">C9</text>
<text x="97.8" y="75.5">VEE</text>
<text x="239.9" y="75.5">VCC</text>
<text x="343.9" y="74.2">D8</text>
<text x="356.6" y="75.5">L1</text>
<text x="385.9" y="74.2">VCC</text>
<text x="37.8" y="83.1">Q2</text>
<text x="213.1" y="81.8">C11</text>
<text x="223.5" y="81.8">VEE</text>
<text x="376.9" y="81.8">C7</text>
<text x="82.3" y="88.4">R4</text>
<text x="115.3" y="84.4">C3</text>
<text x="189" y="89.5">R6</text>
<text x="244.9" y="86.9">D5</text>
<text x="256.3" y="89.5">R10</text>
<text x="39.1" y="94.5">R14</text>
<text x="215.6" y="95.8">R8</text>
<text x="81" y="100.9">C4</text>
<text x="244.9" y="97.1">D6</text>
<text x="215.6" y="106">C6</text>
<text x="245.1" y="104.7">VEE</text>
<text x="48" y="113.6">H1</text>
<text x="342.6" y="108.5">R23</text>
<text x="102.6" y="121.2">H3</text>
<text x="251.3" y="122.5">VCC</text>
<text x="269" y="123.7">C13</text>
<text x="244.9" y="130.1">U11.1</text>
<text x="222" y="137.7">R15</text>
<text x="261.4" y="132.6">R17</text>
<text x="304.5" y="133.9">U11.2</text>
<text x="328.7" y="137.7">R20</text>
<text x="48" y="141.5">H2</text>
<text x="265.2" y="149.1">C14</text>
<text x="317.2" y="146.6">R19</text>
<text x="250.2" y="159.1">VEE</text>
<text x="243.6" y="173.3">U12.1</text>
<text x="251.3" y="168.2">VCC</text>
<text x="269" y="168.2">C15</text>
<text x="222" y="179.6">R16</text>
<text x="261.4" y="174.5">R18</text>
<text x="304.5" y="175.8">U12.2</text>
<text x="324.9" y="179.6">R22</text>
<text x="68.4" y="184.7">VCC</text>
<text x="75.9" y="187.2">C17</text>
<text x="168.8" y="189.8">VCC</text>
<text x="65.8" y="194.9">U25.1</text>
<text x="176.3" y="192.3">C19</text>
<text x="266.4" y="192.3">C16</text>
<text x="323.6" y="192.3">R21</text>
<text x="83.6" y="203.8">R25</text>
<text x="166.1" y="199.9">U26.1</text>
<text x="250.2" y="203.5">VEE</text>
<text x="191.5" y="208.8">R30</text>
<text x="36.6" y="212.6">R24</text>
<text x="75.9" y="212.6">C18</text>
<text x="136.9" y="217.7">R29</text>
<text x="176.3" y="219">C20</text>
<text x="67.3" y="227.7">VEE</text>
<text x="223.3" y="226.6">U29.1</text>
<text x="167.6" y="230.2">VEE</text>
<text x="248.7" y="230.4">R35</text>
<text x="16.4" y="239.1">VCC</text>
<text x="27.7" y="235.5">C21</text>
<text x="63.2" y="234.2">U25.2</text>
<text x="81" y="238">R26</text>
<text x="163.6" y="239.3">U26.2</text>
<text x="20.1" y="243.1">U29.2</text>
<text x="181.4" y="243.1">R31</text>
<text x="64.5" y="257.1">U25.3</text>
<text x="29.2" y="259.6">VEE</text>
<text x="41.7" y="258.4">R34</text>
<text x="82.3" y="260.9">R27</text>
<text x="164.8" y="262.2">U26.3</text>
<text x="182.6" y="266">R32</text>
<text x="29" y="271.1">C22</text>
<text x="64.5" y="277.4">U25.4</text>
<text x="82.3" y="281.2">R28</text>
<text x="164.8" y="282.5">U26.4</text>
<text x="182.6" y="286.3">R33</text>
</g>
<g font-size="2.3" fill="#00f">
<text x="307.1" y="11.9">LINEOUT_L_Ring</text>
<text x="338.8" y="11.9">LINEOUT_R_Ring</text>
<text x="82.3" y="15.8">10pF</text>
<text x="220.7" y="17.1">10pF</text>
<text x="298.2" y="23.4">1k</text>
<text x="329.9" y="23.4">+</text>
<text x="82.3" y="26">39k</text>
<text x="220.7" y="27.2">10k</text>
<text x="8.1" y="30.9">IN-L</text>
<text x="60.7" y="33.6">100k</text>
<text x="133.1" y="30.9">POT-L-IN</text>
<text x="163.1" y="34.7">POT-LINEL</text>
<text x="190.2" y="34.8">10k</text>
<text x="244.9" y="32.3">1N4148</text>
<text x="276.6" y="34.7">LINEOUT_L</text>
<text x="21.3" y="38.7">100k</text>
<text x="116.6" y="37.4">10uF</text>
<text x="256.3" y="37.4">1k</text>
<text x="244.9" y="42.5">1N4148</text>
<text x="36.6" y="49.6">2N3904-TA</text>
<text x="37.8" y="57.7">1k</text>
<text x="49.3" y="57.6">LEDOUT-L</text>
<text x="223.3" y="59">100nF</text>
<text x="374.4" y="59">10uF</text>
<text x="102.6" y="62.8">100nF</text>
<text x="9" y="66.5">IN-R</text>
<text x="58.2" y="69.1">100k</text>
<text x="342.6" y="71.7">1N5819</text>
<text x="354.1" y="69.1">RH3.5x0.8x9P52E</text>
<text x="23.9" y="76.8">100k</text>
<text x="84.8" y="83.1">100nF</text>
<text x="343.9" y="81.8">1N5819</text>
<text x="352.8" y="79.3">RH3.5x0.8x9P52E</text>
<text x="37.8" y="85.6">2N3904-TA</text>
<text x="213.1" y="89.5">100nF</text>
<text x="244.9" y="89.5">1N4148</text>
<text x="323.6" y="89.5">2.54-2*8P</text>
<text x="376.9" y="84.4">10uF</text>
<text x="82.3" y="93.3">39k</text>
<text x="115.3" y="94.5">10uF</text>
<text x="140.7" y="90.6">POT-R-IN</text>
<text x="162.7" y="95.7">POT-LINER</text>
<text x="189" y="94.5">10k</text>
<text x="256.3" y="94.5">1k</text>
<text x="277.9" y="91.9">LINEOUT_R</text>
<text x="39.1" y="99.6">1k</text>
<text x="49.3" y="99.5">LEDOUT-R</text>
<text x="215.6" y="100.9">10k</text>
<text x="244.9" y="99.6">1N4148</text>
<text x="81" y="108.5">10pF</text>
<text x="215.6" y="113.6">10pF</text>
<text x="342.6" y="113.6">10k</text>
<text x="361.7" y="110.9">VREF-5V</text>
<text x="21.2" y="117.3">MULT2-LED</text>
<text x="26.5" y="119.8">MULT5</text>
<text x="26.5" y="124.9">MULT3</text>
<text x="26.5" y="122.4">MULT4</text>
<text x="76.7" y="124.9">POT-LINEL</text>
<text x="26.5" y="130">MULT1</text>
<text x="26.5" y="127.4">MULT2</text>
<text x="76.3" y="127.4">POT-LINER</text>
<text x="78.6" y="130">POT-HPL</text>
<text x="269" y="131.4">100nF</text>
<text x="21.2" y="132.5">MULT1-LED</text>
<text x="48" y="136.4">PZ254V-11-07P</text>
<text x="78.3" y="132.5">POT-HPR</text>
<text x="78.4" y="137.6">POT-R-IN</text>
<text x="78.8" y="135.1">POT-L-IN</text>
<text x="261.4" y="137.7">10k</text>
<text x="76.8" y="142.7">LEDOUT-R</text>
<text x="77.2" y="140.1">LEDOUT-L</text>
<text x="154.8" y="140.1">POT-HPL</text>
<text x="222" y="142.8">10k</text>
<text x="329.9" y="142.8">75</text>
<text x="369.3" y="140.1">HDP-L-OUT</text>
<text x="25.2" y="145.2">MULT10</text>
<text x="26.5" y="147.8">MULT9</text>
<text x="83.9" y="147.8">IN-R</text>
<text x="84.3" y="145.2">IN-L</text>
<text x="26.5" y="155.4">MULT6</text>
<text x="26.5" y="152.8">MULT7</text>
<text x="26.5" y="150.3">MULT8</text>
<text x="318.5" y="151.7">75</text>
<text x="24.3" y="157.9">VREF-5V</text>
<text x="102.6" y="156.8">PZ254V-11-12P</text>
<text x="265.2" y="156.8">100nF</text>
<text x="48" y="164.4">PZ254V-11-07P</text>
<text x="261.4" y="179.6">10k</text>
<text x="269" y="175.8">100nF</text>
<text x="153.2" y="182">POT-HPR</text>
<text x="222" y="184.7">10k</text>
<text x="324.9" y="184.7">75</text>
<text x="370.6" y="182">HDP-R-OUT</text>
<text x="75.9" y="194.9">100nF</text>
<text x="324.9" y="197.4">75</text>
<text x="176.3" y="199.9">100nF</text>
<text x="266.4" y="199.9">100nF</text>
<text x="7.4" y="208.7">MULT1</text>
<text x="83.6" y="208.8">1k</text>
<text x="102.6" y="206.2">MULT2</text>
<text x="36.6" y="215.2">100k</text>
<text x="107.7" y="213.8">MULT6</text>
<text x="191.5" y="213.9">1k</text>
<text x="211.8" y="211.3">MULT10</text>
<text x="75.9" y="220.3">100nF</text>
<text x="136.9" y="220.3">100k</text>
<text x="176.3" y="226.6">100nF</text>
<text x="267.7" y="232.8">MULT2-LED</text>
<text x="248.7" y="235.5">1k</text>
<text x="27.7" y="243.1">100nF</text>
<text x="81" y="243.1">1k</text>
<text x="100.1" y="240.5">MULT3</text>
<text x="200.4" y="245.5">MULT9</text>
<text x="181.4" y="248.2">1k</text>
<text x="41.7" y="260.9">1k</text>
<text x="101.3" y="263.3">MULT4</text>
<text x="82.3" y="266">1k</text>
<text x="201.7" y="268.4">MULT8</text>
<text x="29" y="273.6">100nF</text>
<text x="182.6" y="271.1">1k</text>
<text x="82.3" y="286.3">1k</text>
<text x="101.3" y="283.6">MULT5</text>
<text x="39.9" y="288.2" transform="rotate(-90 39.9 288.2)">MULT1-LED</text>
<text x="182.6" y="291.4">1k</text>
<text x="201.7" y="288.7">MULT7</text>
</g>
<g font-size="2.3">
<text x="79.5" y="30">6</text>
<text x="79.5" y="35.1">5</text>
<text x="94" y="32.5">7</text>
<text x="216.6" y="31.3">6</text>
<text x="231.1" y="33.8">7</text>
<text x="316" y="32.3">impedance balance</text>
<text x="216.6" y="36.3">5</text>
<text x="87.1" y="65.6">2</text>
<text x="94.3" y="62.2" transform="rotate(-90 94.3 62.2)">8</text>
<text x="135.6" y="62.8">DUAL GANG B100K pot on ctrl brd</text>
<text x="220" y="63.5" transform="rotate(-90 220 63.5)">8</text>
<text x="87.1" y="70.6">3</text>
<text x="101.6" y="68.1">1</text>
<text x="212.8" y="66.8">2</text>
<text x="212.8" y="71.9">3</text>
<text x="227.3" y="69.4">1</text>
<text x="324.1" y="67.8">1</text>
<text x="324.1" y="70.4">3</text>
<text x="332" y="67.8">2</text>
<text x="332" y="70.4">4</text>
<text x="94.3" y="76.7" transform="rotate(-90 94.3 76.7)">4</text>
<text x="220" y="78" transform="rotate(-90 220 78)">4</text>
<text x="324.1" y="72.9">5</text>
<text x="324.1" y="75.5">7</text>
<text x="332" y="72.9">6</text>
<text x="332" y="75.5">8</text>
<text x="324.1" y="78">9</text>
<text x="324.1" y="80.5">11</text>
<text x="324.1" y="83.1">13</text>
<text x="330.7" y="78">10</text>
<text x="330.7" y="80.5">12</text>
<text x="330.7" y="83.1">14</text>
<text x="324.1" y="85.6">15</text>
<text x="330.7" y="85.6">16</text>
<text x="46.6" y="116.4">1</text>
<text x="46.6" y="118.9">2</text>
<text x="48.9" y="117.6">1</text>
<text x="46.6" y="121.4">3</text>
<text x="46.6" y="124">4</text>
<text x="48.9" y="120.2">2</text>
<text x="48.9" y="122.7">3</text>
<text x="48.9" y="125.2">4</text>
<text x="101.2" y="124">1</text>
<text x="103.6" y="125.2">1</text>
<text x="46.6" y="126.5">5</text>
<text x="46.6" y="129.1">6</text>
<text x="46.6" y="131.6">7</text>
<text x="48.9" y="127.8">5</text>
<text x="48.9" y="130.3">6</text>
<text x="101.2" y="126.5">2</text>
<text x="101.2" y="129.1">3</text>
<text x="101.2" y="131.6">4</text>
<text x="103.6" y="127.8">2</text>
<text x="103.6" y="130.3">3</text>
<text x="48.9" y="132.9">7</text>
<text x="101.2" y="134.1">5</text>
<text x="101.2" y="136.7">6</text>
<text x="103.6" y="132.9">4</text>
<text x="103.6" y="135.4">5</text>
<text x="103.6" y="137.9">6</text>
<text x="253" y="135.9" transform="rotate(-90 253 135.9)">8</text>
<text x="301.7" y="136.7">6</text>
<text x="101.2" y="139.2">7</text>
<text x="101.2" y="141.8">8</text>
<text x="103.6" y="140.5">7</text>
<text x="103.6" y="143">8</text>
<text x="245.9" y="139.2">2</text>
<text x="260.3" y="141.8">1</text>
<text x="301.7" y="141.8">5</text>
<text x="316.2" y="139.2">7</text>
<text x="46.6" y="144.3">1</text>
<text x="46.6" y="146.8">2</text>
<text x="46.6" y="149.4">3</text>
<text x="48.9" y="145.6">1</text>
<text x="48.9" y="148.1">2</text>
<text x="99.9" y="146.8">10</text>
<text x="99.9" y="149.4">11</text>
<text x="101.2" y="144.3">9</text>
<text x="103.6" y="145.6">9</text>
<text x="103.6" y="148.1">10</text>
<text x="245.9" y="144.3">3</text>
<text x="46.6" y="151.9">4</text>
<text x="46.6" y="154.5">5</text>
<text x="48.9" y="150.6">3</text>
<text x="48.9" y="153.2">4</text>
<text x="48.9" y="155.7">5</text>
<text x="99.9" y="151.9">12</text>
<text x="103.6" y="150.6">11</text>
<text x="103.6" y="153.2">12</text>
<text x="253" y="150.4" transform="rotate(-90 253 150.4)">4</text>
<text x="46.6" y="157">6</text>
<text x="46.6" y="159.5">7</text>
<text x="48.9" y="158.3">6</text>
<text x="48.9" y="160.8">7</text>
<text x="136.9" y="158">DUAL GANG B100K pot on ctrl brd</text>
<text x="283" y="161.8">NE5532 DIP</text>
<text x="253" y="177.8" transform="rotate(-90 253 177.8)">8</text>
<text x="301.7" y="178.6">6</text>
<text x="245.9" y="181.1">2</text>
<text x="260.3" y="183.7">1</text>
<text x="301.7" y="183.7">5</text>
<text x="316.2" y="181.1">7</text>
<text x="245.9" y="186.2">3</text>
<text x="253" y="192.3" transform="rotate(-90 253 192.3)">4</text>
<text x="63.2" y="202.7">2</text>
<text x="70.1" y="199.6" transform="rotate(-90 70.1 199.6)">4</text>
<text x="63.2" y="207.8">3</text>
<text x="77.2" y="205.3">1</text>
<text x="163.6" y="207.8">2</text>
<text x="170.5" y="204.7" transform="rotate(-90 170.5 204.7)">4</text>
<text x="70.1" y="214.9" transform="rotate(-90 70.1 214.9)">11</text>
<text x="163.6" y="212.9">3</text>
<text x="177.5" y="210.3">1</text>
<text x="170.5" y="220" transform="rotate(-90 170.5 220)">11</text>
<text x="220.5" y="229.4">6</text>
<text x="234.9" y="231.9">7</text>
<text x="60.7" y="237">6</text>
<text x="74.7" y="239.5">7</text>
<text x="220.5" y="234.5">5</text>
<text x="60.7" y="242.1">5</text>
<text x="161" y="242.1">6</text>
<text x="175" y="244.6">7</text>
<text x="17.3" y="251">2</text>
<text x="24.4" y="247.6" transform="rotate(-90 24.4 247.6)">8</text>
<text x="161" y="247.2">5</text>
<text x="17.3" y="256.1">3</text>
<text x="31.7" y="253.5">1</text>
<text x="24.4" y="262.1" transform="rotate(-90 24.4 262.1)">4</text>
<text x="62" y="259.9">9</text>
<text x="75.9" y="262.4">8</text>
<text x="60.7" y="264.9">10</text>
<text x="162.3" y="264.9">9</text>
<text x="176.3" y="267.5">8</text>
<text x="161" y="270">10</text>
<text x="60.7" y="280.2">13</text>
<text x="60.7" y="285.3">12</text>
<text x="75.9" y="282.7">14</text>
<text x="161" y="285.3">13</text>
<text x="176.3" y="287.8">14</text>
<text x="161" y="290.3">12</text>
</g>
</svg>
